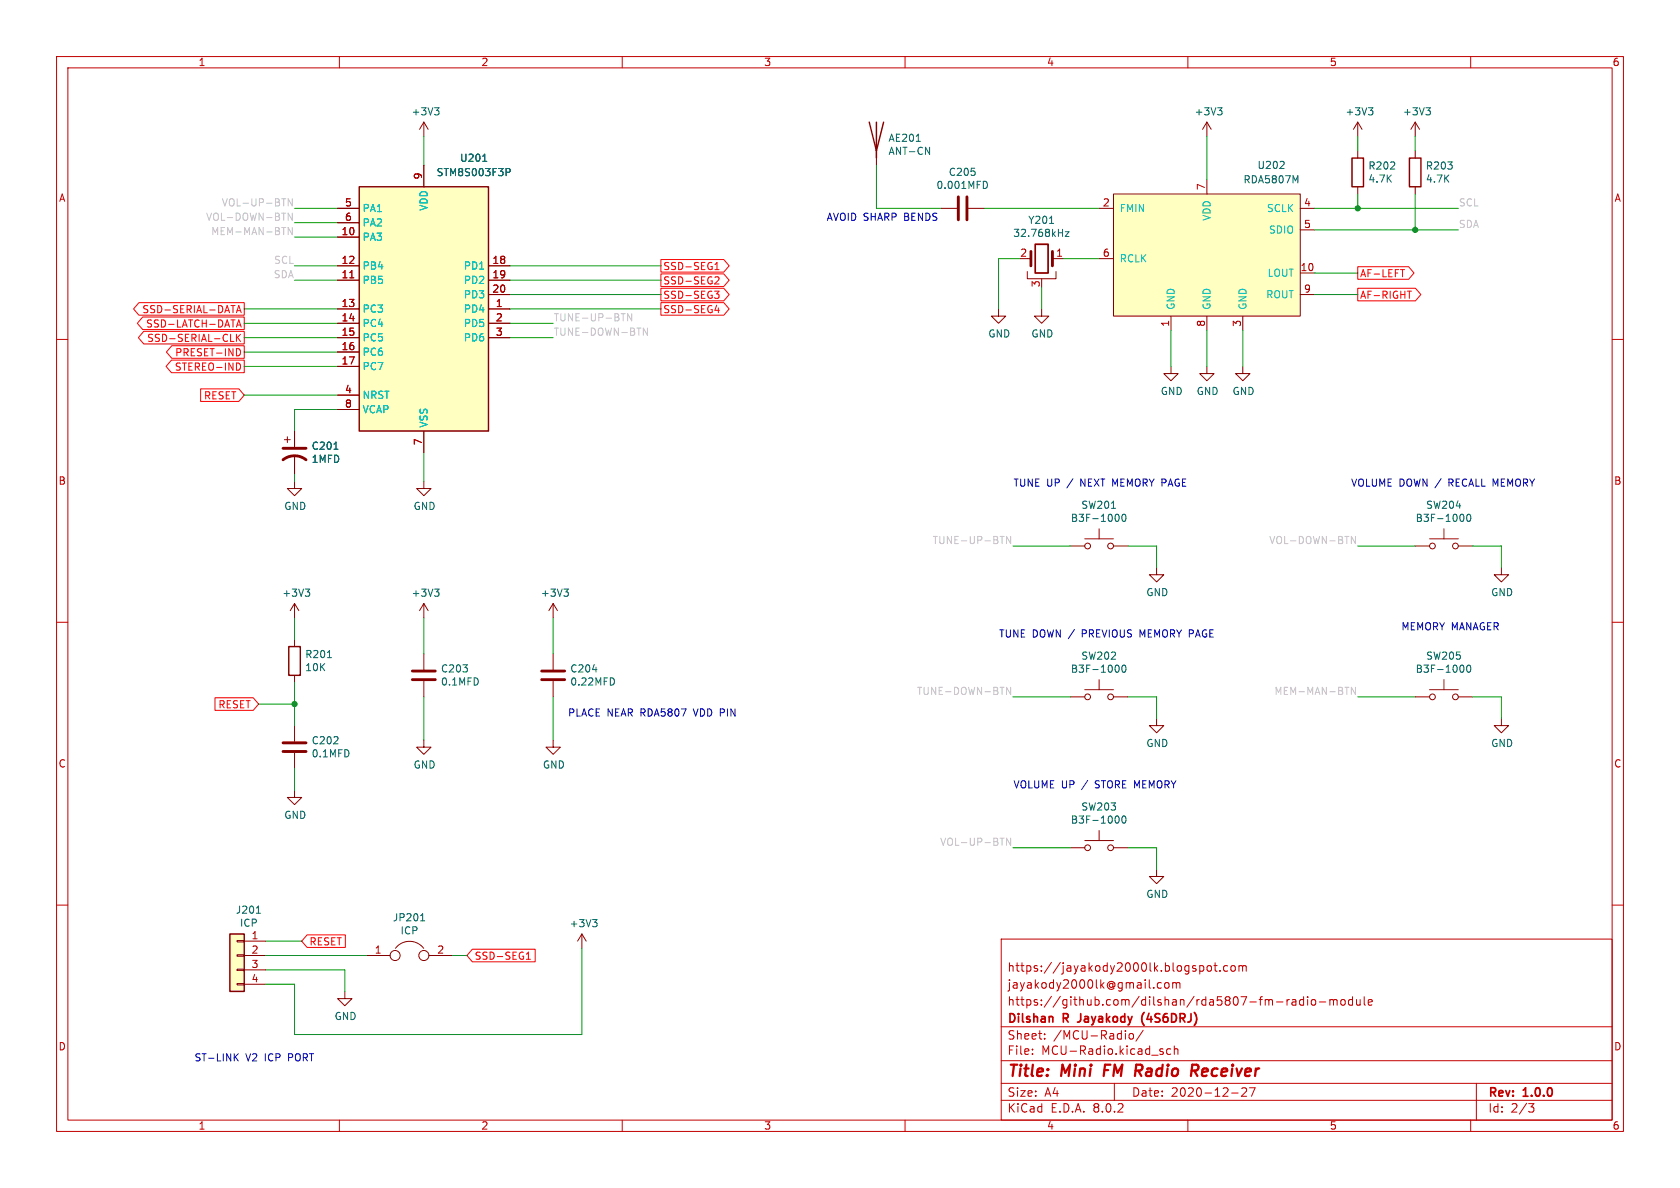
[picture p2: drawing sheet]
<svg xmlns="http://www.w3.org/2000/svg" width="297mm" height="210mm" viewBox="0 0 297 210" stroke-linecap="round" stroke-linejoin="round" font-family="sans-serif">
<g fill="none" stroke="#c20000" stroke-width=".18">
<path d="M10 10h277v190h-277zM12 12h273v186h-273zM60 10v2M110 10v2M160 10v2M210 10v2M260 10v2M10 60h2M285 60h2M10 110h2M285 110h2M10 160h2"/>
<path d="M285 160h2M177 166h108v32h-108zM204.6 174.4l.3 .3 .4-.1M205.3 173.8l-.4-.1-.3 .3M206 173.8l.2-.1 .4 .1 .1 .6-.2 .2-.3 .1-.2-.1zM207.3 173.8l.4-.1 .3 .2M207.3 173.7v1M208 173.9l.2-.2 .3 .1 .1 .9M208 173.9v.8M212.2 170.7l.5 .1 .1 .2-.1 .6-.5 .1M213.5 170.8l.2-.1 .4 .1 .1 .6-.2 .2-.3 .1-.2-.1zM214.6 170.7h.6"/>
<path d="M214.8 170.2v1.3l.4 .2M215.7 171.6v.1M217 170.8l-.4-.1-.3 .3v.4l.2 .2h.5M217.7 170.8l.4-.1 .3 .3v.4l-.3 .3-.4-.1-.1-.2v-.4zM219 170.8l.5-.1 .2 .2M219 170.7v1M219.7 170.9l.2-.2 .3 .1 .1 .9M219.7 170.9v.8M225.7 177.1h1.1M227.5 176.7v1M228 176.7l-.3 .1-.2 .2M228.5 176.8h.5l.1 .9"/>
<path d="M229.1 177.1h-.5a.29 .29 0 0 0-.2 .3 .29 .29 0 0 0 .2 .3l.5-.1M230.5 176.8l-.5-.1-.3 .3v.4l.2 .2h.6M230.5 176.2v1.5M231.2 176.2v.1M231.2 176.7v1M232 176.8l.3-.1 .3 .3v.4l-.3 .3-.3-.1-.2-.2v-.4zM233.2 177.1h1.2M235.1 176.8l.4-.1 .2 .2M235.1 176.7v1M235.7 176.9l.3-.2 .3 .1 .1 .9M235.7 176.9v.8M237.1 176.8l.2-.1 .4 .1 .1 .6-.1 .2-.4 .1-.2-.1z"/>
<path d="M239.1 176.8l-.4-.1-.3 .3v.4l.1 .2h.6M239.1 176.2v1.5M239.8 176.7l.1 .9 .3 .1 .3-.1M240.5 176.7v1M241.2 176.2v1.3l.2 .2M241.9 177.2l.7-.1-.1-.3-.4-.1-.2 .2 .1 .7h.5M60 198v2M110 198v2M160 198v2M177 194.5h108M177 191.5h108M177 187.5h108"/>
<path d="M177 181.5h108M182.5 186.3v.1M182.5 185.5v.1M184.7 183.6v.1M184.7 182.8v.1M197 191.5v3M199.7 182.8l.4-.1 .3 .3v.4l-.3 .3-.4-.1-.1-.2v-.4zM202.1 182.1l-1.3 2M205.5 185.9l.2 .2-.2 .3M205.5 185.4l.1 .1M207 185.5l-.5-.1-.3 .3v.4l.2 .2h.6M207.6 185.5l.2-.1 .4 .1v.9"/>
<path d="M207.6 184.9v1.5M210 198v2M217.7 193.2h1.2M219.5 192.4l.6-.1 .2 .1 .1 .3-.9 1.1h.9M220.9 192.3h1l-.7 1.5M260 198v2M261 191.5v6.5M270.2 195.1h1l-.5 .6 .4 .1 .1 .5-.3 .3h-.4"/>
</g>
<path d="M195.4 188.2l-.3 2M200.9 188.2h.7M201.2 189.3l.6 .9M201.7 189.2l-.9 .1M210.8 188.2l.9 .1a.58 .58 0 0 1-.3 1h-.7M211.1 189.3l.6 .9" fill="none" stroke="#c20000" stroke-width=".4"/>
<path d="M202.2 179a1.74 1.74 0 0 0 .1 2.3M190.5 180.7h.1" fill="none" stroke="#c20000" stroke-width=".3"/>
<path d="M240 21.6l-.7 1.3M240 21.6v2.5M240 21.6l.8 1.3M52.1 85.1v1.3h1.2l-1.2 1.2-1.3-1.2h1.3M61 175.3v1.2h1.2l-1.2 1.3-1.3-1.3h1.3" fill="none" stroke="#840000" stroke-width=".18"/>
<path d="M241.9 19h.8l-.4 .5M242.5 19.5l.2 .3v.3l-.2 .2" fill="none" stroke="#006464" stroke-width=".18"/>
<path d="M40.6 165.1h2.6v10.2h-2.6z" fill="#ffffc2"/>
<g fill="none" stroke="#840000" stroke-width=".18">
<path d="M74.9 21.6l-.7 1.3M74.9 21.6v2.5M74.9 21.6l.8 1.3M50.3 77.7h1M50.8 77.2v1M52.1 76.2v2.8M52.1 80.5v3.3M52.1 106.7v2.5M52.1 106.7l-.8 1.3M52.1 106.7l.7 1.3M41.9 173.9h1.3v.2h-1.3zM41.9 171.3h1.3v.3h-1.3z"/>
<path d="M41.9 168.8h1.3v.2h-1.3zM41.9 166.2h1.3v.3h-1.3zM43.2 166.4h3.8M43.2 168.9h3.8M43.2 171.5h3.8M43.2 174h3.8"/>
</g>
<path d="M40.6 165.1h2.6v10.2h-2.6z" fill="none" stroke="#840000" stroke-width=".25"/>
<path d="M76.8 19h.8l-.4 .5M77.4 19.5l.2 .3v.3l-.2 .2M59 79.4h.8M54 104.1h.7l-.4 .5M54.5 104.6l.2 .3v.3l-.2 .2M45.3 161.4h.7" fill="none" stroke="#006464" stroke-width=".18"/>
<path d="M50 79.2h4.1M50 81.3a3.3 3.3 0 0 1 4.1 0" fill="none" stroke="#840000" stroke-width=".51"/>
<path d="M63.5 33h22.9v43.2h-22.9z" fill="#ffffc2"/>
<path d="M63.5 33h22.9v43.2h-22.9zM239 27.9h2v5.1h-2z" fill="none" stroke="#840000" stroke-width=".25"/>
<g fill="none" stroke="#840000" stroke-width=".18">
<path d="M59.7 36.8h3.8M59.7 39.4h3.8M74.9 29.2v3.8M240 26.7v1.2M240 33v1.3M250.2 21.6l-.8 1.3M250.2 21.6v2.5M250.2 21.6l.8 1.3M59.7 54.6h3.8M59.7 41.9h3.8M59.7 49.5h3.8M59.7 47h3.8"/>
<path d="M59.7 57.2h3.8M59.7 59.7h3.8M86.4 54.6h3.8M86.4 49.5h3.8M86.4 47h3.8M86.4 57.2h3.8M86.4 59.7h3.8M86.4 52.1h3.8M59.7 62.2h3.8M59.7 64.8h3.8M59.7 69.9h3.8M59.7 72.4h3.8"/>
<path d="M74.9 76.2v3.8M213.4 64.8v1.2h1.2l-1.2 1.3-1.3-1.3h1.3M219.7 64.8v1.2h1.3l-1.3 1.3-1.3-1.3h1.3M74.9 85.1v1.3h1.3l-1.3 1.2-1.2-1.2h1.2M204.5 127v1.3h1.2l-1.2 1.2-1.3-1.2h1.3M250.2 123.2h2.5M252.7 121.9h5.1M255.3 120.1v1.8M257.8 123.2h2.5M265.4 127v1.3h1.3l-1.3 1.2-1.2-1.2h1.2M189.2 149.9h2.6M191.8 148.6h5"/>
<path d="M194.3 146.8v1.8M196.8 149.9h2.6M204.5 153.7v1.2h1.2l-1.2 1.3-1.3-1.3h1.3"/>
<circle cx="253.2" cy="123.2" r=".51"/>
<circle cx="257.3" cy="123.2" r=".51"/>
<circle cx="192.3" cy="149.9" r=".51"/>
<circle cx="196.3" cy="149.9" r=".51"/>
</g>
<path d="M61.8 49.1h.8" fill="none" stroke="#a90000" stroke-width=".18"/>
<path d="M252.1 19h.8l-.5 .5M252.6 19.5l.3 .3v.3l-.3 .2M85.3 28.5h.8M89.5 29.8h.5l.2 .2-.1 .4-.6 .1M258.4 117.6a.68 .68 0 0 1 .4 .6 .68 .68 0 0 1-.4 .6M259.4 117.7l.2-.1a.68 .68 0 0 1 .4 .6 .68 .68 0 0 1-.4 .6l-.2-.1-.1-.3zM197.4 144.2a.68 .68 0 0 1 .5 .7 .68 .68 0 0 1-.5 .6M198.5 144.4l.1-.2a.68 .68 0 0 1 .5 .7 .68 .68 0 0 1-.5 .6l-.1-.1-.2-.4z" fill="none" stroke="#006464" stroke-width=".18"/>
<path d="M196.8 34.3h33.1v21.6h-33.1z" fill="#ffffc2"/>
<g fill="none" stroke="#840000" stroke-width=".18">
<path d="M59.7 36.8h3.8M59.7 39.4h3.8M74.9 29.2v3.8M154.9 26.7v2.5M166.4 36.8h2.8M171.2 36.8h2.8M194.3 36.8h2.5M196.8 34.3h33.1v21.6h-33.1zM213.4 21.6v2.5M213.4 31.8v2.5M213.4 21.6l-.8 1.3M213.4 21.6l.7 1.3"/>
<path d="M229.9 36.8h2.5M250.2 26.7v1.2M250.2 33v1.3M59.7 54.6h3.8M59.7 41.9h3.8M59.7 49.5h3.8M59.7 47h3.8M59.7 57.2h3.8M59.7 59.7h3.8M86.4 52.1h3.8M86.4 54.6h3.8M86.4 49.5h3.8"/>
<path d="M86.4 47h3.8M86.4 57.2h3.8M86.4 59.7h3.8M176.5 54.6v1.3h1.3l-1.3 1.3-1.2-1.3h1.2M181.6 48v1.3h5.1v-1.3M181.6 45.7h.6M184.1 54.6v1.3h1.3l-1.3 1.3-1.2-1.3h1.2M184.1 49.3v.2M186.1 45.7h1.9M194.3 45.7h2.5M207 55.9v2.5M213.4 55.9v2.5"/>
<path d="M219.7 55.9v2.5M229.9 48.3h2.5M229.9 40.6h2.5M229.9 52.1h2.5M52.1 76.2v2.8M59.7 62.2h3.8M59.7 64.8h3.8M59.7 69.9h3.8M59.7 72.4h3.8M74.9 76.2v3.8M207 64.8v1.2h1.3l-1.3 1.3-1.3-1.3h1.3M52.1 80.5v3.3"/>
<path d="M189.2 96.5h2.6M191.8 95.3h5M194.3 93.5v1.8M196.8 96.5h2.6M250.2 96.5h2.5M252.7 95.3h5.1M255.3 93.5v1.8M257.8 96.5h2.5M52.1 113v1.3M52.1 119.4v1.3M74.9 106.7l-.7 1.3M74.9 106.7v2.5"/>
<path d="M74.9 115.6v2.8M74.9 106.7l.8 1.3M97.8 106.7v2.5M97.8 115.6v2.8M97.8 106.7l-.8 1.3M97.8 106.7l.8 1.3M204.5 100.3v1.3h1.2l-1.2 1.3-1.3-1.3h1.3M265.4 100.3v1.3h1.3l-1.3 1.3-1.2-1.3h1.2M52.1 139.7v1.3h1.2l-1.2 1.2-1.3-1.2h1.3M52.1 128.3v2.8M52.1 133.1v2.8M74.9 130.8v1.3h1.3l-1.3 1.3-1.2-1.3h1.2"/>
<path d="M74.9 120.4v2.8M97.8 130.8v1.3h1.3l-1.3 1.3-1.3-1.3h1.3M97.8 120.4v2.8M189.2 123.2h2.6M191.8 121.9h5M194.3 120.1v1.8M196.8 123.2h2.6M64.8 168.9h4.2M69.9 167.6a3.1 3.1 0 0 1 5 0M75.8 168.9h4.2M102.9 165.1l-.8 1.3M102.9 165.1v2.5"/>
<path d="M102.9 165.1l.7 1.3"/>
<circle cx="192.3" cy="96.5" r=".51"/>
<circle cx="196.3" cy="96.5" r=".51"/>
<circle cx="253.2" cy="96.5" r=".51"/>
<circle cx="257.3" cy="96.5" r=".51"/>
<circle cx="192.3" cy="123.2" r=".51"/>
<circle cx="196.3" cy="123.2" r=".51"/>
<circle cx="69.8" cy="168.9" r=".89"/>
<circle cx="74.9" cy="168.9" r=".89"/>
</g>
<g fill="none" stroke="#006464" stroke-width=".18">
<path d="M215.3 19h.7l-.4 .5M215.8 19.5l.2 .3v.3l-.2 .2M85.3 28.5h.8M89.5 29.8h.5l.2 .2-.1 .4-.6 .1M162 25h.7M163.6 26l.7 1.3v-1.3M174.1 32a.68 .68 0 0 1 .5 .7 .68 .68 0 0 1-.5 .6M185.5 39.5h.8M226.2 29.8h.8M227 28.6v.5M229 32l.4-.9v1.2M188.3 41h.7l-.7 .8h.7"/>
<path d="M59 79.4h.8M196.5 89.9h.7M197.4 90.9a.68 .68 0 0 1 .5 .6 .68 .68 0 0 1-.5 .7M198.5 91l.1-.1a.68 .68 0 0 1 .5 .6 .68 .68 0 0 1-.5 .7l-.1-.1-.2-.4zM258.4 90.9a.68 .68 0 0 1 .4 .6 .68 .68 0 0 1-.4 .7M259.4 91l.2-.1a.68 .68 0 0 1 .4 .6 .68 .68 0 0 1-.4 .7l-.2-.1-.1-.4zM57.9 116.3h.7M76.8 104.1h.8l-.4 .5M77.4 104.6l.2 .3v.3l-.2 .2M99.7 104.1h.8l-.5 .5M100.2 104.6l.3 .3v.3l-.3 .2M104.8 118.4h.7"/>
<path d="M197.4 117.6a.68 .68 0 0 1 .5 .6 .68 .68 0 0 1-.5 .6M198.5 117.7l.1-.1a.68 .68 0 0 1 .5 .6 .68 .68 0 0 1-.5 .6l-.1-.1-.2-.3zM108.5 120l.1 .4-.1 .5M74.4 162.8h.7M74.6 161.7l.1-.2v1.3M104.8 162.6h.7l-.4 .4M105.3 163l.2 .3v.3l-.2 .2"/>
</g>
<path d="M153.7 21.6l1.2 5.1 1.3-5.1M154.9 21.6v6.3M249.2 27.9h2v5.1h-2zM51.1 114.3h2v5.1h-2z" fill="none" stroke="#840000" stroke-width=".25"/>
<path d="M169.4 34.8v4.1M170.9 34.8v4.1M182.2 44.5v2.5M186.1 44.5v2.5M72.9 118.6h4.1M95.8 118.6h4M50 132.8h4.1M50 131.3h4.1M72.9 120.1h4.1M95.8 120.1h4" fill="none" stroke="#840000" stroke-width=".51"/>
<path d="M183 43.2h2.3v5.1h-2.3z" fill="none" stroke="#840000" stroke-width=".3"/>
<g fill="none" stroke="#f00" stroke-width=".18">
<path d="M24.6 53.5h18.6v2.2h-18.6l-1-1.1zM25.2 56h18v2.3h-18l-.9-1.1zM25.4 58.6h17.8v2.2h-17.8l-.9-1.1zM40.8 54h.8M41.8 57.8l.4-1.2 .4 1.2M41.8 55.3l.4-1.3 .4 1.3M41.8 59.1v1.3M41.9 57.5h.6M41.9 54.9h.6M42 59.6l.5 .8M42.5 59.1l-.7 .7M116.8 53.5h11.2l.9 1.1-.9 1.1h-11.2z"/>
<path d="M116.8 48.4h11.2l.9 1.1-.9 1.1h-11.2zM116.8 51h11.2l.9 1.1-.9 1.1h-11.2zM116.8 45.9h11.2l.9 1.1-.9 1.1h-11.2zM126.3 51.5h.8l-.4 .5 .4 .1v.4l-.2 .2h-.4M126.4 47.7h.7M126.4 46.8l.4-.4v1.3M126.6 48.9l.4 .1 .1 .3-.8 .9h.8M126.7 53.9l-.3 1h.8M127 54.4v.9M240 51h10.2l1 1.1-1 1.1h-10.2zM240 47.1h9l1 1.2-1 1.1h-9zM247.6 47.7h.7"/>
<path d="M248.8 51.5h.7M30.3 63.7h12.9v2.2h-12.9l-.9-1.1zM30.4 61.1h12.8v2.2h-12.8l-1-1.1zM35.5 68.7h6.7l1 1.2-1 1.1h-6.7zM40.8 60.4h.6M42.1 64.2a.68 .68 0 0 1 .4 .6 .68 .68 0 0 1-.4 .6M42.1 61.6a.68 .68 0 0 1 .4 .7 .68 .68 0 0 1-.4 .6M38 123.3h6.8l.9 1.2-.9 1.1h-6.8zM54.3 165.3h6.8v2.2h-6.8l-1-1.1zM83.5 167.8h11.1v2.2h-11.1l-1-1.1zM93.1 169.6h.7M93.1 168.7l.3-.4v1.3"/>
</g>
<g fill="none" stroke="#c2c2c2" stroke-width=".18">
<path d="M49.8 35.1h.7M51.7 35.1v1.3l-.8-1.3v1.3M51.7 37.7v1.2l-.8-1.2v1.2M49.8 40.2h.7M51.7 40.2v1.3l-.8-1.3v1.3M109.8 55.5h.7M111.7 55.5v1.2l-.7-1.2v1.2M114.5 58v1.3l-.8-1.3v1.3M176.8 94.8h.7M178.7 94.8v1.3l-.8-1.3v1.3M239.6 94.8v1.3l-.7-1.3v1.3M178.7 121.5v1.3l-.8-1.3v1.3"/>
<path d="M237.8 121.5h.7M239.6 121.5v1.3l-.7-1.3v1.3M176.8 148.2h.7M178.7 148.2v1.2l-.8-1.2v1.2"/>
</g>
<path d="M41.6 186.8l.5 .7M42.1 186.3l-.7 .7" fill="none" stroke="#0000c2" stroke-width=".18"/>
<g fill="none" stroke="#009600" stroke-width=".18">
<path d="M52.1 36.8h7.6M52.1 39.4h7.6M74.9 24.1v5.1M154.9 29.2v7.6h11.5M174 36.8h20.3M213.4 24.1v7.7M232.4 36.8h25.4M240 24.1v2.6M240 34.3v2.5M250.2 24.1v2.6M250.2 34.3v6.3M43.2 54.6h16.5"/>
<path d="M43.2 59.7h16.5M43.2 57.2h16.5M52.1 47h7.6M52.1 41.9h7.6M52.1 49.5h7.6M90.2 52.1h26.6M90.2 54.6h26.6M90.2 47h26.6M90.2 59.7h7.6M90.2 57.2h7.6M90.2 49.5h26.6M180.3 45.7h-3.8v8.9"/>
<path d="M184.1 50.8v3.8M188 45.7h6.3M207 58.4v6.4M213.4 58.4v6.4M219.7 58.4v6.4M232.4 48.3h7.6M232.4 40.6h25.4M232.4 52.1h7.6M43.2 64.8h16.5M43.2 62.2h16.5M43.2 69.9h16.5M59.7 72.4h-7.6v3.8"/>
<path d="M52.1 83.8v1.3M74.9 80v5.1M179.1 96.5h10.1M199.4 96.5h5.1v3.8M240 96.5h10.2M260.3 96.5h5.1v3.8M52.1 109.2v3.8M74.9 109.2v6.4M97.8 109.2v6.4M45.7 124.5h6.4M52.1 120.7v7.6M52.1 135.9v3.8"/>
<path d="M74.9 123.2v7.6M97.8 123.2v7.6M179.1 123.2h10.1M199.4 123.2h5.1v3.8M240 123.2h10.2M260.3 123.2h5.1v3.8M179.1 149.9h10.1M199.4 149.9h5.1v3.8M47 171.5h14v3.8M47 168.9h17.8M47 166.4h6.3M80 168.9h2.5"/>
<path d="M102.9 167.6v15.3h-50.8v-8.9h-5.1"/>
</g>
<path d="M61.8 49.1h.8" fill="none" stroke="#a90000" stroke-width=".18"/>
<g fill="#009600" stroke="#009600" stroke-width=".18">
<circle cx="52.1" cy="124.5" r=".46"/>
<circle cx="240" cy="36.8" r=".46"/>
<circle cx="250.2" cy="40.6" r=".46"/>
</g>
<g font-size="2.8" fill="#c20000">
<text x="178" y="190.9">Title:</text>
<text x="187.7" y="190.9">Mini</text>
<text x="196" y="190.9">FM</text>
<text x="202.3" y="190.9">Radio</text>
<text x="213" y="190.9">Receiver</text>
</g>
<g font-size="2.1" fill="#c20000">
<text x="178" y="172">https://jayakody2000lk.blogspot.com</text>
<text x="178" y="178">https://github.com/dilshan/rda5807-fm-radio-module</text>
<text x="178" y="175">jayakody2000lk@gmail.com</text>
<text x="178" y="184">Sheet:</text>
<text x="178" y="181.2">Dilshan</text>
<text x="186.2" y="184">/MCU-Radio/</text>
<text x="188" y="181.2">R</text>
<text x="191.3" y="181.2">Jayakody</text>
<text x="203.1" y="181.2">(4S6DRJ)</text>
<text x="178" y="186.7">File:</text>
<text x="184.1" y="186.7">MCU-Radio.kicad_sch</text>
<text x="178" y="196.9">KiCad</text>
<text x="178" y="194.1">Size:</text>
<text x="184.7" y="194.1">A4</text>
<text x="185.7" y="196.9">E.D.A.</text>
<text x="193.3" y="196.9">8.0.2</text>
<text x="200" y="194.1">Date:</text>
<text x="207" y="194.1">2020-12-27</text>
<text x="263" y="194.3">Rev:</text>
<text x="263" y="196.9">Id:</text>
<text x="267.1" y="196.9">2/3</text>
<text x="269.4" y="194.3">1.0.0</text>
</g>
<g font-size="1.8" fill="#c20000">
<text x="35" y="11.9">1</text>
<text x="85" y="11.9">2</text>
<text x="135" y="11.9">3</text>
<text x="185" y="11.9">4</text>
<text x="235" y="11.9">5</text>
<text x="285" y="11.9">6</text>
<text x="10.3" y="35.9">A</text>
<text x="285.3" y="35.9">A</text>
<text x="10.3" y="85.9">B</text>
<text x="285.3" y="85.9">B</text>
<text x="10.3" y="135.9">C</text>
<text x="285.3" y="135.9">C</text>
<text x="10.3" y="185.9">D</text>
<text x="285.3" y="185.9">D</text>
<text x="35" y="199.9">1</text>
<text x="85" y="199.9">2</text>
<text x="135" y="199.9">3</text>
<text x="185" y="199.9">4</text>
<text x="235" y="199.9">5</text>
<text x="285" y="199.9">6</text>
</g>
<g font-size="1.8" fill="#006464">
<text x="72.7" y="20.6">+3V3</text>
<text x="211.1" y="20.6">+3V3</text>
<text x="237.8" y="20.6">+3V3</text>
<text x="247.9" y="20.6">+3V3</text>
<text x="81.2" y="28.8">U201</text>
<text x="157" y="25.3">AE201</text>
<text x="157" y="27.6">ANT-CN</text>
<text x="77.1" y="31.3">STM8S003F3P</text>
<text x="165.5" y="33.6">0.001MFD</text>
<text x="167.6" y="31.3">C205</text>
<text x="219.7" y="32.6">RDA5807M</text>
<text x="222.2" y="30.1">U202</text>
<text x="241.8" y="30.2">R202</text>
<text x="241.8" y="32.5">4.7K</text>
<text x="252" y="30.2">R203</text>
<text x="252" y="32.5">4.7K</text>
<text x="181.7" y="39.8">Y201</text>
<text x="179" y="42.1">32.768kHz</text>
<text x="174.6" y="59.9">GND</text>
<text x="182.2" y="59.9">GND</text>
<text x="205.1" y="70">GND</text>
<text x="211.5" y="70">GND</text>
<text x="217.8" y="70">GND</text>
<text x="55" y="79.7">C201</text>
<text x="55" y="82">1MFD</text>
<text x="50.2" y="90.3">GND</text>
<text x="73" y="90.3">GND</text>
<text x="189.2" y="92.5">B3F-1000</text>
<text x="191.1" y="90.1">SW201</text>
<text x="250.2" y="92.5">B3F-1000</text>
<text x="252" y="90.1">SW204</text>
<text x="49.8" y="105.7">+3V3</text>
<text x="72.7" y="105.7">+3V3</text>
<text x="95.5" y="105.7">+3V3</text>
<text x="202.6" y="105.6">GND</text>
<text x="263.5" y="105.6">GND</text>
<text x="53.9" y="116.5">R201</text>
<text x="53.9" y="118.8">10K</text>
<text x="77.9" y="119.1">C203</text>
<text x="100.7" y="119.1">C204</text>
<text x="189.2" y="119.1">B3F-1000</text>
<text x="191.1" y="116.8">SW202</text>
<text x="250.2" y="119.1">B3F-1000</text>
<text x="252" y="116.8">SW205</text>
<text x="77.9" y="121.4">0.1MFD</text>
<text x="100.7" y="121.4">0.22MFD</text>
<text x="55" y="131.8">C202</text>
<text x="55" y="134.1">0.1MFD</text>
<text x="73" y="136.1">GND</text>
<text x="95.9" y="136.1">GND</text>
<text x="202.6" y="132.3">GND</text>
<text x="263.5" y="132.3">GND</text>
<text x="191.1" y="143.5">SW203</text>
<text x="50.2" y="145">GND</text>
<text x="189.2" y="145.8">B3F-1000</text>
<text x="41.6" y="161.7">J201</text>
<text x="202.6" y="158.9">GND</text>
<text x="42.3" y="164">ICP</text>
<text x="69.4" y="163.1">JP201</text>
<text x="70.7" y="165.4">ICP</text>
<text x="100.6" y="164.1">+3V3</text>
<text x="59.1" y="180.5">GND</text>
</g>
<g font-size="1.8" fill="#a90000">
<text x="74.7" y="31.8" transform="rotate(-90 74.7 31.8)">9</text>
<text x="213.1" y="33.7" transform="rotate(-90 213.1 33.7)">7</text>
<text x="60.3" y="41.7">10</text>
<text x="60.9" y="36.6">5</text>
<text x="60.9" y="39.1">6</text>
<text x="194.9" y="36.6">2</text>
<text x="230.4" y="36.6">4</text>
<text x="230.4" y="40.4">5</text>
<text x="60.3" y="46.7">12</text>
<text x="87" y="46.7">18</text>
<text x="180.3" y="45.5">2</text>
<text x="186.6" y="45.5">1</text>
<text x="194.9" y="45.5">6</text>
<text x="60.3" y="49.3">11</text>
<text x="87" y="49.3">19</text>
<text x="87" y="51.8">20</text>
<text x="183.9" y="50.9" transform="rotate(-90 183.9 50.9)">3</text>
<text x="229.8" y="48">10</text>
<text x="230.4" y="51.8">9</text>
<text x="60.3" y="54.4">13</text>
<text x="60.3" y="56.9">14</text>
<text x="60.3" y="59.4">15</text>
<text x="87.6" y="54.4">1</text>
<text x="87.6" y="56.9">2</text>
<text x="87.6" y="59.4">3</text>
<text x="206.8" y="57.9" transform="rotate(-90 206.8 57.9)">1</text>
<text x="213.1" y="57.9" transform="rotate(-90 213.1 57.9)">8</text>
<text x="219.5" y="57.9" transform="rotate(-90 219.5 57.9)">3</text>
<text x="60.3" y="62">16</text>
<text x="60.3" y="64.5">17</text>
<text x="60.9" y="69.6">4</text>
<text x="60.9" y="72.1">8</text>
<text x="74.7" y="78.8" transform="rotate(-90 74.7 78.8)">7</text>
<text x="44.4" y="166.1">1</text>
<text x="44.4" y="168.7">2</text>
<text x="44.4" y="171.2">3</text>
<text x="44.4" y="173.7">4</text>
<text x="66.2" y="168.7">1</text>
<text x="77.2" y="168.7">2</text>
</g>
<g font-size="1.8" fill="#c2c2c2">
<text x="36.3" y="39.1">VOL-DOWN-BTN</text>
<text x="37.2" y="41.6">MEM-MAN-BTN</text>
<text x="39.1" y="36.6">VOL-UP-BTN</text>
<text x="257.8" y="36.6">SCL</text>
<text x="257.8" y="40.4">SDA</text>
<text x="48.4" y="46.7">SCL</text>
<text x="48.3" y="49.3">SDA</text>
<text x="97.8" y="56.9">TUNE-UP-BTN</text>
<text x="97.8" y="59.4">TUNE-DOWN-BTN</text>
<text x="164.8" y="96.3">TUNE-UP-BTN</text>
<text x="224.3" y="96.3">VOL-DOWN-BTN</text>
<text x="162" y="122.9">TUNE-DOWN-BTN</text>
<text x="225.2" y="122.9">MEM-MAN-BTN</text>
<text x="166.1" y="149.6">VOL-UP-BTN</text>
</g>
<g font-size="1.8" fill="#00c2c2">
<text x="64" y="37.7">PA1</text>
<text x="64" y="40.2">PA2</text>
<text x="75.8" y="37.4" transform="rotate(-90 75.8 37.4)">VDD</text>
<text x="197.9" y="37.7">FMIN</text>
<text x="214.2" y="39.1" transform="rotate(-90 214.2 39.1)">VDD</text>
<text x="223.9" y="37.7">SCLK</text>
<text x="224.2" y="41.5">SDIO</text>
<text x="64" y="42.8">PA3</text>
<text x="64" y="47.9">PB4</text>
<text x="81.9" y="47.9">PD1</text>
<text x="197.9" y="46.6">RCLK</text>
<text x="64" y="50.4">PB5</text>
<text x="81.9" y="50.4">PD2</text>
<text x="81.9" y="52.9">PD3</text>
<text x="223.8" y="52.9">ROUT</text>
<text x="224" y="49.1">LOUT</text>
<text x="64" y="55.5">PC3</text>
<text x="64" y="58">PC4</text>
<text x="81.9" y="55.5">PD4</text>
<text x="81.9" y="58">PD5</text>
<text x="207.9" y="54.9" transform="rotate(-90 207.9 54.9)">GND</text>
<text x="214.2" y="54.9" transform="rotate(-90 214.2 54.9)">GND</text>
<text x="220.6" y="54.9" transform="rotate(-90 220.6 54.9)">GND</text>
<text x="64" y="60.6">PC5</text>
<text x="64" y="63.1">PC6</text>
<text x="64" y="65.6">PC7</text>
<text x="81.9" y="60.6">PD6</text>
<text x="64" y="70.7">NRST</text>
<text x="64" y="73.3">VCAP</text>
<text x="75.8" y="75.7" transform="rotate(-90 75.8 75.7)">VSS</text>
</g>
<g font-size="1.8" fill="#0000c2">
<text x="146" y="39.1">AVOID SHARP</text>
<text x="159.9" y="39.1">BENDS</text>
<text x="179.1" y="86.1">TUNE UP</text>
<text x="188.8" y="86.1">/</text>
<text x="191.3" y="86.1">NEXT MEMORY PAGE</text>
<text x="238.8" y="86.1">VOLUME DOWN /</text>
<text x="256.4" y="86.1">RECALL MEMORY</text>
<text x="176.5" y="112.8">TUNE DOWN /</text>
<text x="191.5" y="112.8">PREVIOUS</text>
<text x="202" y="112.8">MEMORY PAGE</text>
<text x="247.6" y="111.5">MEMORY MANAGER</text>
<text x="100.3" y="126.8">PLACE NEAR RDA5807</text>
<text x="123" y="126.8">VDD PIN</text>
<text x="179.1" y="139.5">VOLUME UP</text>
<text x="191.4" y="139.5">/</text>
<text x="193.9" y="139.5">STORE MEMORY</text>
<text x="34.3" y="187.7">ST-LINK</text>
<text x="43.4" y="187.7">V2</text>
<text x="46.9" y="187.7">ICP</text>
<text x="51.2" y="187.7">PORT</text>
</g>
<g font-size="1.8" fill="#f00">
<text x="117.2" y="47.9">SSD-SEG1</text>
<text x="117.2" y="50.5">SSD-SEG2</text>
<text x="117.2" y="53">SSD-SEG3</text>
<text x="240.3" y="53">AF-RIGHT</text>
<text x="240.3" y="49.2">AF-LEFT</text>
<text x="25.1" y="55.6">SSD-SERIAL-DATA</text>
<text x="25.7" y="58.1">SSD-LATCH-DATA</text>
<text x="117.2" y="55.6">SSD-SEG4</text>
<text x="25.9" y="60.6">SSD-SERIAL-CLK</text>
<text x="30.8" y="65.7">STEREO-IND</text>
<text x="30.9" y="63.2">PRESET-IND</text>
<text x="36" y="70.8">RESET</text>
<text x="38.5" y="125.4">RESET</text>
<text x="54.6" y="167.3">RESET</text>
<text x="83.8" y="169.9">SSD-SEG1</text>
</g>
</svg>
